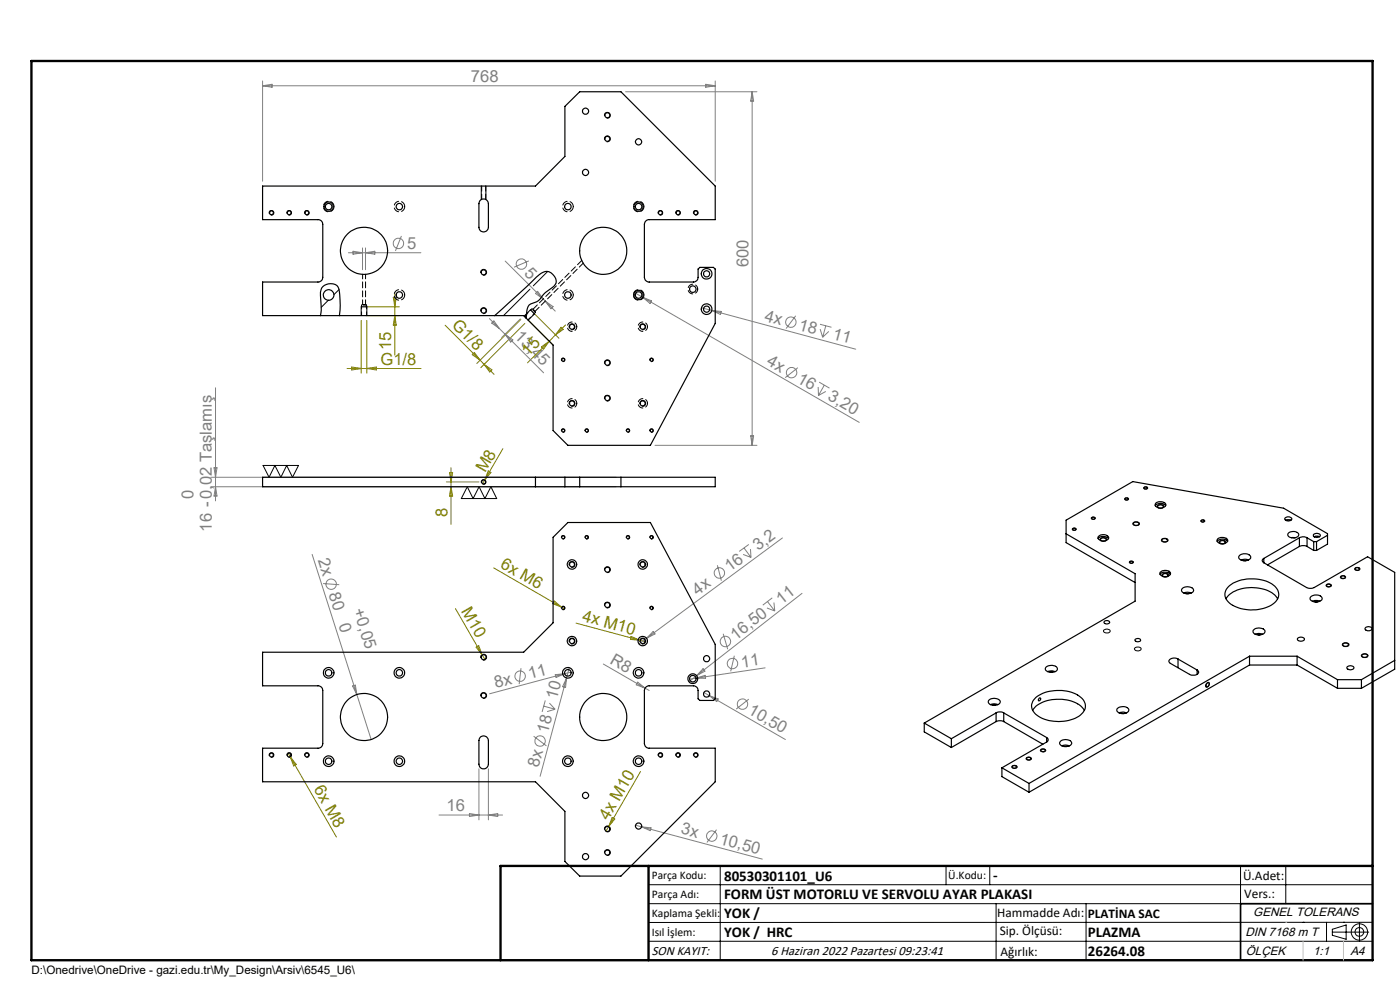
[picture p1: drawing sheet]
<svg xmlns="http://www.w3.org/2000/svg" width="297mm" height="210mm" viewBox="0 0 297 210" stroke-linecap="round" stroke-linejoin="round" font-family="sans-serif">
<g fill="none" stroke="#808080" stroke-width=".21">
<path d="M55.7 17.2v21.2M55.7 18.2h96M55.7 18.2l2-.3v.6zM132.7 19.5h27.9M149.7 17.9l2 .3-2 .3zM151.7 17.2v21.2M159.6 19.5v75M159.6 19.5l.3 1.9h-.7zM73.9 53.6h15.4M74.9 53.3l2 .3-2 .3zM76.9 52.6v4.6M77.5 52.6v4.6"/>
<path d="M77.5 53.6l2-.3v.6zM85.2 50.1l-1.3 3.1M107.2 55.4l8.1 8M112.2 55.3l-3.2 1.4M103.8 67.6l11.5 11.5M104.3 68.5l.5-.4 1.1 1.6zM107.1 70.9l1.7 1.2-.5 .5zM110.4 67.7l-4 3.9M113.6 62.3l.5-.5 1.2 1.6zM115.3 63.4l.4 .5M115.7 63.9l2.1 2.1M115.7 63.9l1.6 1.1-.4 .5z"/>
<path d="M134.6 62.1l1.7 1M136.3 63.1l46 26.5M136.3 63.1l1.9 .7-.3 .6zM148.8 65.3l2.2 .6M151 65.9l30.5 8.2M151 65.9l2 .2-.2 .6zM168.8 67l-2 2.7M169.3 78l-2.7 2.1M174 68.8l2.4 .6M174 69.8l.5 1.7M175.2 69.1l-.7 2.4M175.8 70.3l-1.3 1.2"/>
<path d="M45.4 99.2h.6l-.3 2zM45.7 82.3v23.9M139 94.5h21.6M159.2 92.5h.7l-.3 2zM173.6 82.1v1.8M173.8 81.1l2.2 1.2M174.9 81.7l-1.3 2.2M175.2 83l-1.6 .9M44.7 101.2h86M44.7 103.2h86M45.7 103.2l.3 2h-.6zM66.2 117.6l9.5 29.7"/>
<path d="M152.2 119.9l.8 3.3M157.7 117.6l1.6 .6M157.8 116.2l1.5 2M158.9 115.5l-2.1 1.5M159.2 116.5l.1 1.7M166 114.1l-30.5 22.5M68.5 123.8l3.5 .2M138.6 133.9l.4 .6-1.8 .9zM153.4 134.4l1 3.3M155.8 139.1l-.8 3.3M162.7 129l1.7 .6M162.8 127.6l1.6 2"/>
<path d="M163.8 126.8l-2 1.6M164.2 127.8l.2 1.8M170.1 125.9l-22.3 17.4M74.8 145.5l.6-.2 .3 2zM75.7 147.3l3 9.6M110.5 141.7l-.4 3.4M113.2 156.2l2.7 2M115.3 149.8l2.5 .7M115.7 148.6l-.7 2.4M116.6 149.1l1.2 1.4M117.8 150.5l-1.7 .4M117.8 143.1l2-.2-1.8 .8z"/>
<path d="M119.8 142.9l-15.9 4.3M120.2 143.8l-5.6 20.9M120.2 143.8l-.2 2-.7-.1zM120.8 141.6l-.6 2.2M121.1 142.5l-1.3 .4M128 140.9l8.8 5.1M135.3 144.7l1.5 1.3-1.8-.7zM136.8 146l.9 .5M147.6 143.9l-1.3 .2M147.6 143.9l2-.6 .1 .6zM147.8 143.3l-1.6 1.3M149.2 141.8l.3 .6-1.7 .9z"/>
<path d="M149.3 146.9l1.2 .7M150.5 147.6l16.1 9.3M150.5 147.6l1.9 .7-.4 .5zM158.9 148.3l-2.7 2.1M162.3 141.7l-14.7 2.2M93.1 172.9h13.5M99.6 172.6l2 .3-2 .3zM101.6 163.1v10.8M103.6 163.1v10.8M103.6 172.9l2-.3v.6zM134.8 175l1.3 .4M136.1 175.4l25.6 6.8"/>
<path d="M136.1 175.4l2 .2-.2 .6zM152 176l-2 2.7"/>
<circle cx="84.5" cy="51.6" r="1.09"/>
<circle cx="110.6" cy="56" r="1.11"/>
<circle cx="167.8" cy="68.3" r="1.09"/>
<circle cx="167.9" cy="79.1" r="1.1"/>
<circle cx="70.3" cy="123.9" r="1.1"/>
<circle cx="152.6" cy="121.6" r="1.1"/>
<circle cx="153.9" cy="136.1" r="1.11"/>
<circle cx="110.3" cy="143.4" r="1.1"/>
<circle cx="114.6" cy="157.2" r="1.11"/>
<circle cx="155.4" cy="140.7" r="1.11"/>
<circle cx="157.5" cy="149.4" r="1.11"/>
<circle cx="151" cy="177.4" r="1.1"/>
</g>
<g fill="none" stroke="#000" stroke-width=".21">
<path d="M102.1 39.5v2.8M103.1 39.5v2.8M128.2 29.6a.62 .62 0 0 1 .6-.8 .62 .62 0 0 1 .7 .7 .62 .62 0 0 1-.8 .5M128.2 24.6a.63 .63 0 0 1 .6-.8 .63 .63 0 0 1 .7 .7 .63 .63 0 0 1-.8 .6M57.1 45.3a.51 .51 0 0 1 .5-.7 .51 .51 0 0 1 .5 .6 .51 .51 0 0 1-.6 .4M60.9 45.3a.51 .51 0 0 1 .4-.7 .51 .51 0 0 1 .5 .6 .51 .51 0 0 1-.6 .4M64.6 45.3a.5 .5 0 0 1 .4-.7 .5 .5 0 0 1 .6 .6 .5 .5 0 0 1-.6 .4M102 57.9a.63 .63 0 0 1 .5-.8 .63 .63 0 0 1 .7 .7 .63 .63 0 0 1-.8 .6M116.2 57.6l-3.1 3M139.6 45.3a.51 .51 0 0 1 .4-.7 .51 .51 0 0 1 .6 .6 .51 .51 0 0 1-.7 .4M143.4 45.3a.5 .5 0 0 1 .4-.6 .5 .5 0 0 1 .5 .5 .5 .5 0 0 1-.6 .4M147.1 45.3a.51 .51 0 0 1 .5-.7 .51 .51 0 0 1 .5 .6 .51 .51 0 0 1-.6 .4"/>
<path d="M69.6 63.7l-1.4 1.5M71.9 61.4l-1.1 1.1M76.6 65.1v1.8M77.8 65.1v1.8M102 66.1a.63 .63 0 0 1 .5-.9 .63 .63 0 0 1 .7 .7 .63 .63 0 0 1-.8 .6M112.4 61.3l-5.6 5.6M112.5 65.7l-1.3 1.4M113.4 66.6l-1.4 1.3M119.1 76.4a.38 .38 0 0 1 .3-.5 .38 .38 0 0 1 .4 .4 .38 .38 0 0 1-.4 .4M120.8 69.5a.61 .61 0 0 1 .5-.8 .61 .61 0 0 1 .7 .7 .61 .61 0 0 1-.8 .5M128.2 77.1a.63 .63 0 0 1 .6-.8 .63 .63 0 0 1 .7 .7 .63 .63 0 0 1-.8 .6M135.7 69.5a.61 .61 0 0 1 .6-.8 .61 .61 0 0 1 .7 .7 .61 .61 0 0 1-.8 .5"/>
<path d="M137.9 76.4a.38 .38 0 0 1 .3-.5 .38 .38 0 0 1 .4 .5 .38 .38 0 0 1-.5 .3M55.8 98.7h7.5l-1.2 2.5-1.3-2.5-1.2 2.5-1.3-2.5-1.2 2.5zM119.1 91.4a.37 .37 0 0 1 .3-.5 .37 .37 0 0 1 .4 .4 .37 .37 0 0 1-.4 .4M120.8 85.7a.62 .62 0 0 1 .5-.7 .62 .62 0 0 1 .7 .7 .62 .62 0 0 1-.8 .5M124.1 91.4a.37 .37 0 0 1 .3-.4 .37 .37 0 0 1 .4 .4 .37 .37 0 0 1-.4 .3M128.2 84.6a.62 .62 0 0 1 .6-.8 .62 .62 0 0 1 .7 .7 .62 .62 0 0 1-.8 .5M132.9 91.4a.37 .37 0 0 1 .3-.5 .37 .37 0 0 1 .4 .4 .37 .37 0 0 1-.5 .4M135.7 85.7a.62 .62 0 0 1 .6-.7 .62 .62 0 0 1 .7 .7 .62 .62 0 0 1-.8 .5M137.9 91.4a.37 .37 0 0 1 .3-.4 .37 .37 0 0 1 .4 .4 .37 .37 0 0 1-.5 .3M99.1 103.2l1.3 2.6 1.2-2.6 1.3 2.6 1.2-2.6 1.3 2.6h-7.5zM102.1 102.4a.51 .51 0 0 1 .4-.7 .51 .51 0 0 1 .6 .6 .51 .51 0 0 1-.7 .4M119.1 114.1a.38 .38 0 0 1 .3-.5 .38 .38 0 0 1 .4 .4 .38 .38 0 0 1-.4 .3"/>
<path d="M120.8 119.9a.61 .61 0 0 1 .5-.8 .61 .61 0 0 1 .7 .7 .61 .61 0 0 1-.8 .5M124.1 114.1a.38 .38 0 0 1 .3-.5 .38 .38 0 0 1 .5 .4 .38 .38 0 0 1-.5 .3M132.9 114.1a.38 .38 0 0 1 .3-.5 .38 .38 0 0 1 .4 .4 .38 .38 0 0 1-.5 .3M135.7 119.9a.61 .61 0 0 1 .6-.8 .61 .61 0 0 1 .7 .7 .61 .61 0 0 1-.8 .5M137.9 114.1a.38 .38 0 0 1 .3-.5 .38 .38 0 0 1 .4 .4 .38 .38 0 0 1-.5 .3M227.5 112.1l.4-.1a.31 .31 0 0 1 .4 .1 .31 .31 0 0 1-.1 .4 .31 .31 0 0 1-.4 0l-.3-.2zM231.5 109.8l.4-.1a.32 .32 0 0 1 .4 0 .32 .32 0 0 1 0 .5 .32 .32 0 0 1-.5 0l-.2-.1zM233.4 114.3a.81 .81 0 0 1 1.4 .2 .82 .82 0 0 1-1.4-.1zM238.7 105.7l.3-.1a.3 .3 0 0 1 .4 .1 .3 .3 0 0 1-.1 .4 .3 .3 0 0 1-.4 0l-.3-.1zM239.6 119.2l.4-.2a.3 .3 0 0 1 .4 .1 .3 .3 0 0 1-.1 .4 .3 .3 0 0 1-.4 0l-.2-.1zM240.4 110.9a.8 .8 0 0 1 1.3 .3 .76 .76 0 0 1-.7 .3 .76 .76 0 0 1-.7-.5zM242.6 103.5a.43 .43 0 0 1 .5-.3 .43 .43 0 0 1 .3 .4l-.5 .1z"/>
<path d="M245.6 107.2a.75 .75 0 0 1 1.3 .4 .85 .85 0 0 1-1.4-.2zM246.5 114.3a.73 .73 0 0 1 .8-.1 .73 .73 0 0 1 .5 .6 .84 .84 0 0 1-1.4-.3zM254.8 110.4h.7a.35 .35 0 0 1-.3 .4 .35 .35 0 0 1-.4-.4zM258.7 114.8a.8 .8 0 0 1 1.3 .3 .82 .82 0 0 1-1.4-.1zM102 139.6a.63 .63 0 0 1 .5-.8 .63 .63 0 0 1 .7 .6 .63 .63 0 0 1-.8 .6M119.1 129.1a.37 .37 0 0 1 .3-.5 .37 .37 0 0 1 .4 .4 .37 .37 0 0 1-.4 .3M120.8 136.1a.62 .62 0 0 1 .5-.7 .62 .62 0 0 1 .7 .7 .62 .62 0 0 1-.8 .5M128.2 128.5a.62 .62 0 0 1 .6-.8 .62 .62 0 0 1 .7 .7 .62 .62 0 0 1-.8 .5M128.2 121a.63 .63 0 0 1 .6-.8 .63 .63 0 0 1 .7 .7 .63 .63 0 0 1-.8 .6M135.7 136.1a.62 .62 0 0 1 .6-.7 .62 .62 0 0 1 .7 .7 .62 .62 0 0 1-.8 .5M137.9 129.1a.37 .37 0 0 1 .3-.5 .37 .37 0 0 1 .4 .4 .37 .37 0 0 1-.5 .3M234.1 133.7a.82 .82 0 0 1 1.4 .2 .82 .82 0 0 1-1.4-.1z"/>
<path d="M240.8 137.4a.72 .72 0 0 1 1.2 .4 .83 .83 0 0 1-1.3-.2zM246.6 121.8a.8 .8 0 0 1 1.3 .3 .76 .76 0 0 1-.8 .4 .76 .76 0 0 1-.6-.6zM281.4 124l.5-.1a.38 .38 0 0 1 .6 .3 .38 .38 0 0 1-.6 .3l-.5-.2zM284.4 122.2a.53 .53 0 0 1 .7-.1 .53 .53 0 0 1 .3 .5 .56 .56 0 0 1-.6 .2 .56 .56 0 0 1-.4-.5zM284.8 136.6a.8 .8 0 0 1 1.4 .2 .82 .82 0 0 1-1.4-.1zM287.4 120.5a.58 .58 0 0 1 .6-.2 .58 .58 0 0 1 .5 .5 .59 .59 0 0 1-.6 .2 .59 .59 0 0 1-.5-.4zM288.9 138.9a.77 .77 0 0 1 1.3 .3 .79 .79 0 0 1-1.4-.2zM102 147.7a.62 .62 0 0 1 .5-.8 .62 .62 0 0 1 .7 .6 .62 .62 0 0 1-.8 .6M220.8 159a.62 .62 0 0 1 1 .3 .62 .62 0 0 1-.6 .2 .62 .62 0 0 1-.5-.4zM256 144.9h.1a.33 .33 0 0 1 .5 0 .33 .33 0 0 1-.1 .5l-.1 .1a.37 .37 0 0 1-.5 .3 .37 .37 0 0 1 0-.7zM57.1 160.3a.51 .51 0 0 1 .5-.6 .51 .51 0 0 1 .5 .5 .51 .51 0 0 1-.6 .4M60.9 160.3a.51 .51 0 0 1 .4-.6 .51 .51 0 0 1 .5 .5 .51 .51 0 0 1-.6 .4"/>
<path d="M64.6 160.3a.5 .5 0 0 1 .4-.6 .5 .5 0 0 1 .6 .5 .5 .5 0 0 1-.6 .4M128.2 176a.63 .63 0 0 1 .6-.8 .63 .63 0 0 1 .7 .7 .63 .63 0 0 1-.8 .6M139.6 160.3a.51 .51 0 0 1 .4-.6 .51 .51 0 0 1 .6 .5 .51 .51 0 0 1-.7 .4M143.4 160.3a.5 .5 0 0 1 .4-.6 .5 .5 0 0 1 .5 .5 .5 .5 0 0 1-.6 .4M147.1 160.3a.51 .51 0 0 1 .5-.6 .51 .51 0 0 1 .5 .5 .51 .51 0 0 1-.6 .4M214.7 162.5a.61 .61 0 0 1 .6-.2 .61 .61 0 0 1 .5 .5 .65 .65 0 0 1-1.1-.2zM217.8 160.7l.4-.1a.4 .4 0 0 1 .5 0 .4 .4 0 0 1 0 .6 .4 .4 0 0 1-.5 0h-.2a.28 .28 0 0 1-.3-.2 .28 .28 0 0 1 .1-.3zM128.2 181a.63 .63 0 0 1 .6-.8 .63 .63 0 0 1 .7 .7 .63 .63 0 0 1-.8 .6M137.6 187.7h153.6M137.6 191.7h153.6M137.6 199.7h153.6M152.8 183.7v20"/>
<path d="M200.7 183.7v4M210 183.7v4M211.3 191.7v12M230.4 191.7v12M263.2 183.7v20M272.8 183.7v8M276.4 195.6h.1M281.4 195.6v4.1M282.6 197.7h7.8M282.6 197.1l3-.9v3l-3-.8zM285 195.6h.1M288.4 195.8v3.8"/>
<path d="M291.2 195.6l-153.6 .1"/>
<circle cx="288.4" cy="197.7" r="1.74"/>
<circle cx="288.4" cy="197.7" r=".93"/>
</g>
<g fill="none" stroke="#000" stroke-width=".25">
<path d="M101.8 42.6a1.01 1.01 0 0 1 1.1-.3 1.01 1.01 0 0 1 .7 .9v5a1.01 1.01 0 0 1-1 1 1.01 1.01 0 0 1-1-1v-5zM68 66.9a10.4 10.4 0 0 0 0-4.2 2.16 2.16 0 0 1 1.2-2.3 2.16 2.16 0 0 1 2.5 .5 15.6 15.6 0 0 1 .3 6M76.6 65.1h1.2M105 66.9l9.4-8.7a2.01 2.01 0 0 1 3.5 .9 1.42 1.42 0 0 1-.7 1.9 9.2 9.2 0 0 0-3 2.8l-.9 .4a1.8 1.8 0 0 0-1.6 2.1l-.1 1.2M111.3 67.2l-.2-.3h-55.4v-7.1h11.8a.97 .97 0 0 0 1-1v-11.2a.97 .97 0 0 0-1-1h-11.8v-7.1h57.9l6.2-6.3v-10.6l3.2-3.1h8.7l20 20v7.1h-14a1.02 1.02 0 0 0-1 1v11.2a1.02 1.02 0 0 0 1 1h9.4a.96 .96 0 0 0 1-1v-1.7l.4-.4h2.8l.4 .4v11.5l-13.7 25.9h-17.5l-3.2-3.2v-18.1l-5.7-5.7M111.3 67.2l.3 .3M111.7 66.7l-.4 .5M112.5 65.7l.9 .9M55.7 101.2h96v2h-96zM113.6 101.2v2M119.8 101.2v2M123 101.2v2"/>
<path d="M131.7 101.2v2M226.2 113.2l14.6 8.5v5.8l-44.7 25.9M227.6 112.2a.3 .3 0 0 1 .4-.2 .3 .3 0 0 1 .1 .4l-.3 .1zM231.6 109.8a.39 .39 0 0 1 .7 .2 .36 .36 0 0 1-.4 .2 .36 .36 0 0 1-.3-.4zM233 114.3a1.52 1.52 0 0 1 2.2 0M233 113.8a1.38 1.38 0 0 1 2.2 .3 1.37 1.37 0 0 1-2.3 0zM233.6 114.7a.36 .36 0 0 1-.1-.5 .36 .36 0 0 1 .5-.1 .41 .41 0 0 1 .5 .1 .41 .41 0 0 1 0 .5M238.7 105.8a.31 .31 0 0 1 .4-.2 .31 .31 0 0 1 .2 .4h-.5zM239.7 119.2a.33 .33 0 0 1 .4-.2 .33 .33 0 0 1 .2 .4h-.6zM240.5 110.9a.59 .59 0 0 1 .7-.2 .59 .59 0 0 1 .4 .5 .63 .63 0 0 1-.7 .3 .63 .63 0 0 1-.4-.5zM242.7 103.4a.38 .38 0 0 1 .4-.1 .38 .38 0 0 1 .3 .3 .38 .38 0 0 1-.4 .1 .38 .38 0 0 1-.3-.3zM245.1 107.3a1.49 1.49 0 0 1 2.2 0"/>
<path d="M245.3 106.7a1.37 1.37 0 0 1 2 .4 1.37 1.37 0 0 1-2.3 0zM245.7 107.7a.42 .42 0 0 1 .1-.6 .42 .42 0 0 1 .5 0 .34 .34 0 0 1 .4 .2 .34 .34 0 0 1-.1 .4M246.6 114.4a.63 .63 0 0 1 .6-.2 .63 .63 0 0 1 .5 .5 .67 .67 0 0 1-1.2-.2zM254.8 110.4a.31 .31 0 0 1 .4-.1 .31 .31 0 0 1 .2 .4h-.5zM258.2 114.9a1.45 1.45 0 0 1 2.2 0M258.4 114.3a1.37 1.37 0 0 1 2.1 .4 1.37 1.37 0 0 1-2.3 0zM258.9 115.2h-.1a.42 .42 0 0 1 .1-.5 .42 .42 0 0 1 .5 0l.5 .3-.1 .2M263 117.8a1.69 1.69 0 0 1 2.3 .3 1.25 1.25 0 0 1-1.8 .8 .63 .63 0 0 1-.6-.4 .63 .63 0 0 1 .1-.7zM263.2 118.8l.8-.2 .9 .2M263.8 118.9h.5M268.1 118.5a.47 .47 0 0 0-.3 .4 .47 .47 0 0 0 .3 .5M268.1 119.4l9.1 5.2a1.95 1.95 0 0 0 1.6 0l11.3-6.5 5.8 3.3v20.5l-7.1 4.1"/>
<path d="M268.1 118.5v.9M272.7 109.8a.81 .81 0 0 1 1.3 .4 .91 .91 0 0 1-1.4-.1zM272.7 110.4l.4-.2 .8 .2M273.4 113a1.37 1.37 0 0 1 2.1 .4 1.31 1.31 0 0 1-2.3 0zM274 114.1h.7M275.7 114.1a1.66 1.66 0 0 1 1.6 0M275.7 115.9a1.95 1.95 0 0 1 1.6 0M275.7 114.1l-7.6 4.4M275.7 114.1v1.8M275.7 115.9l-6.8 3.9M277.3 114.1l1.4 .8M277.3 114.1v1.8"/>
<path d="M277.3 115.9l1.4 .9M278.7 113.3a.95 .95 0 0 1 1.4 .3 .86 .86 0 0 1-1.5 0zM278.7 114.9h.6M278.7 114.9v1.9M278.7 116.8h.6M278.8 113.9l.4-.2 .7 .2M279.3 116.8l2.3-1.4v-2.2l-9.3-5.4-32-5.6-14.1 8.1v4.8l14.6 8.5M279.3 114.9v1.9M281.6 113.6l-2.3 1.3M55.7 138.4h55.4l6.2-6.3v-18.1l3.2-3.2h17.5l13.7 25.9v11.5l-.4 .4h-2.8l-.4-.4v-1.7a.96 .96 0 0 0-1-1h-9.4a1.02 1.02 0 0 0-1 1v11.2a1.02 1.02 0 0 0 1 1h14v7.1l-20 20h-8.7l-3.2-3.1v-10.6l-6.2-6.3h-57.9v-7.1h11.8a.97 .97 0 0 0 1-1v-11.2a.97 .97 0 0 0-1-1h-11.8zM234.2 131.9a.59 .59 0 0 1 .7-.3 .59 .59 0 0 1 .4 .6 .61 .61 0 0 1-.6 .2 .61 .61 0 0 1-.5-.5zM240.8 135.6a.69 .69 0 0 1 1.2 .3 .65 .65 0 0 1-.7 .2 .65 .65 0 0 1-.5-.5z"/>
<path d="M246.1 121.8a1.52 1.52 0 0 1 2.2 0M246.1 121.4a1.48 1.48 0 0 1 2.2 .2 1.28 1.28 0 0 1-2.1 .3zM246.7 122.3a.36 .36 0 0 1-.1-.5 .36 .36 0 0 1 .5-.1 .41 .41 0 0 1 .5 0 .41 .41 0 0 1 .1 .6M249.9 139.8a1.3 1.3 0 0 0-1.9 .5l.3 .4 4 2.3a1.3 1.3 0 0 0 2-.5l-.3-.4M249.9 139.8l4.1 2.3M249.9 139.8v1.8M251 124.7a1.56 1.56 0 0 1 2.2 .5 1.54 1.54 0 0 1-2.6 .1zM251.1 125.8a1.87 1.87 0 0 1 1.6 0M251.7 125.9h.5M260.1 127a6.5 6.5 0 0 1 6.5-2.3 5.5 5.5 0 0 1 4.4 2.3M260.6 124.4a8.4 8.4 0 0 1 9.8-.1 2.36 2.36 0 0 1-.7 4.1 8.4 8.4 0 0 1-9.1-.7 2.14 2.14 0 0 1 0-3.3zM265.1 139.2h10.1"/>
<path d="M265.1 139.2l-46.8 27M265.1 139.2v1.9M265.9 133.7a1.68 1.68 0 0 1 2.5 .1 1.26 1.26 0 0 1-1.9 .8l-.6-.4zM266.3 134.5a1.87 1.87 0 0 1 1.6 0M266.9 134.7h.4M275.2 139.2l8.5 5M275.2 139.2v1.9M275.2 135.5a.91 .91 0 0 1 1.5 .1 .81 .81 0 0 1-.8 .4 .81 .81 0 0 1-.7-.5zM278.1 126.6a1.59 1.59 0 0 1 2.4 .4 1.57 1.57 0 0 1-2.4 .3l-.2-.4zM278.4 127.5l.5-.1 1.1 .1M279 127.7h.4M281.5 124a.47 .47 0 0 1 .8 .3 .42 .42 0 0 1-.5 .2 .42 .42 0 0 1-.3-.5z"/>
<path d="M284.6 122.3a.45 .45 0 0 1 .4-.1 .45 .45 0 0 1 .3 .4 .42 .42 0 0 1-.5 .2 .42 .42 0 0 1-.2-.5zM284.9 136.6a.63 .63 0 0 1 .7-.2 .63 .63 0 0 1 .4 .5 .69 .69 0 0 1-1.1-.2zM287.6 120.5a.45 .45 0 0 1 .5-.1 .45 .45 0 0 1 .3 .4 .42 .42 0 0 1-.6 .2 .42 .42 0 0 1-.2-.5zM289 138.9a.6 .6 0 0 1 .6-.2 .6 .6 0 0 1 .5 .5 .66 .66 0 0 1-1.2-.2zM289.7 133.2a.82 .82 0 0 1 1.3 .3 .81 .81 0 0 1-.7 .3 .81 .81 0 0 1-.7-.5zM102 156.3a1.04 1.04 0 0 1 1.6 .8v5a1.01 1.01 0 0 1-1 1 1.01 1.01 0 0 1-1-1v-5zM196.1 153.4l5.7 3.3M196.1 153.4v1.8l5.7 3.4M201.8 156.7v1.9M209.8 148.5a1.73 1.73 0 0 1 2.4 .3 1.37 1.37 0 0 1-2.1 .7l-.4-.4zM210.1 149.5a1.87 1.87 0 0 1 1.6 0M210.7 149.6h.4"/>
<path d="M211.3 151.2a1.66 1.66 0 0 1 1.6 0M211.3 153.1a1.95 1.95 0 0 1 1.6 0M211.3 151.2l-9.5 5.5M211.3 151.2v1.9M211.3 153.1l-9.5 5.5M212.9 151.2l9.1 5.2M212.9 151.2v1.9M212.9 153.1l8.3 4.8M219.1 150.7a6.1 6.1 0 0 1 5.7-2.4 5.9 5.9 0 0 1 5.2 2.4M219.7 147.9a8.5 8.5 0 0 1 9.6 0 2.32 2.32 0 0 1-.4 4 8.6 8.6 0 0 1-9.2-.4 2.21 2.21 0 0 1 0-3.6zM220.5 148.1l.1-.1a.31 .31 0 0 1 .1 .5 .31 .31 0 0 1-.4 0zM220.9 159a.45 .45 0 0 1 .5-.1 .45 .45 0 0 1 .3 .4 .42 .42 0 0 1-.5 .2 .42 .42 0 0 1-.3-.5z"/>
<path d="M221.9 141.5a1.68 1.68 0 0 1 2.4 .2 1.12 1.12 0 0 1-1.6 .9 .71 .71 0 0 1-.8-.3 .71 .71 0 0 1 0-.8zM222 156.4a.52 .52 0 0 1 .4 .5 .52 .52 0 0 1-.4 .5M222 157.4l-9.5 5.5M222 156.4v1M222.3 142.5a1.87 1.87 0 0 1 1.5 0M222.8 142.6h.5M225.1 157.1a1.56 1.56 0 0 1 2.3 .5 1.54 1.54 0 0 1-2.6 .1zM225.3 158.2a1.87 1.87 0 0 1 1.6 0M225.8 158.4h.5M237.1 150.2a1.69 1.69 0 0 1 2.4 .3 1.25 1.25 0 0 1-1.9 .8 .63 .63 0 0 1-.6-.4 .63 .63 0 0 1 .1-.7zM237.4 151.2a1.95 1.95 0 0 1 1.6 0M238 151.4h.4"/>
<path d="M254 142.1v.9M256.1 144.9l.1-.1a.44 .44 0 0 1 .3 .6 .44 .44 0 0 1-.5 .3l-.2-.4zM265.1 141.1l-46.8 27M265.1 141.1h10.1M275.2 141.1l8.5 4.9M283.7 144.2h5.1M283.7 144.2v1.8M283.7 146h5.1M285.8 141.4a.99 .99 0 0 1 1.4 .2 .86 .86 0 0 1-1.5 0zM288.8 144.2v1.8M295.9 140.1l-7.1 4.1M212.5 162.9l5.8 3.3"/>
<path d="M212.5 162.9v1.8l5.8 3.4M214.8 162.5a.54 .54 0 0 1 .9 .2 .48 .48 0 0 1-.5 .3 .48 .48 0 0 1-.4-.4zM217.9 160.8a.45 .45 0 0 1 .5-.2 .45 .45 0 0 1 .3 .5 .42 .42 0 0 1-.6 .1 .42 .42 0 0 1-.2-.4zM218.3 166.2v1.9M106.2 203.7h185"/>
<circle cx="124.2" cy="23.6" r=".64"/>
<circle cx="124.2" cy="36.6" r=".64"/>
<circle cx="128.8" cy="29.4" r=".54"/>
<circle cx="128.9" cy="24.5" r=".55"/>
<circle cx="135.5" cy="30.1" r=".66"/>
<circle cx="57.6" cy="45.1" r=".4"/>
<circle cx="61.3" cy="45.1" r=".42"/>
<circle cx="65.1" cy="45.1" r=".4"/>
<circle cx="69.7" cy="43.8" r="1"/>
<circle cx="69.7" cy="43.8" r=".69"/>
<circle cx="77.2" cy="53.2" r="5"/>
<circle cx="84.7" cy="43.8" r=".69"/>
<circle cx="102.6" cy="57.8" r=".54"/>
<circle cx="120.5" cy="43.8" r=".7"/>
<circle cx="128" cy="53.2" r="5"/>
<circle cx="135.5" cy="43.8" r="1"/>
<circle cx="135.5" cy="43.8" r=".69"/>
<circle cx="140.1" cy="45.1" r=".4"/>
<circle cx="143.8" cy="45.1" r=".4"/>
<circle cx="147.6" cy="45.1" r=".41"/>
<circle cx="149.9" cy="58.1" r="1.13"/>
<circle cx="149.9" cy="58.1" r=".66"/>
<circle cx="69.7" cy="62.6" r="1.12"/>
<circle cx="84.7" cy="62.6" r=".69"/>
<circle cx="102.6" cy="65.9" r=".54"/>
<circle cx="119.5" cy="76.3" r=".31"/>
<circle cx="120.5" cy="62.6" r=".69"/>
<circle cx="121.3" cy="69.3" r=".52"/>
<circle cx="128.8" cy="77" r=".54"/>
<circle cx="135.5" cy="62.6" r="1"/>
<circle cx="135.5" cy="62.6" r=".69"/>
<circle cx="136.3" cy="69.3" r=".52"/>
<circle cx="138.2" cy="76.3" r=".31"/>
<circle cx="147" cy="61.3" r=".69"/>
<circle cx="149.9" cy="65.6" r="1.13"/>
<circle cx="149.9" cy="65.6" r=".66"/>
<circle cx="119.5" cy="91.3" r=".31"/>
<circle cx="121.3" cy="85.6" r=".52"/>
<circle cx="124.5" cy="91.3" r=".32"/>
<circle cx="128.8" cy="84.4" r=".54"/>
<circle cx="133.2" cy="91.3" r=".32"/>
<circle cx="136.3" cy="85.6" r=".52"/>
<circle cx="138.2" cy="91.3" r=".31"/>
<circle cx="102.6" cy="102.2" r=".42"/>
<circle cx="119.5" cy="114" r=".31"/>
<circle cx="121.3" cy="119.7" r="1"/>
<circle cx="121.3" cy="119.7" r=".54"/>
<circle cx="124.5" cy="114" r=".31"/>
<circle cx="133.2" cy="114" r=".31"/>
<circle cx="136.3" cy="119.7" r="1"/>
<circle cx="136.3" cy="119.7" r=".54"/>
<circle cx="138.2" cy="114" r=".31"/>
<circle cx="102.6" cy="139.4" r=".54"/>
<circle cx="119.5" cy="129" r=".31"/>
<circle cx="121.3" cy="136" r=".54"/>
<circle cx="121.4" cy="136" r=".99"/>
<circle cx="128.8" cy="128.3" r=".52"/>
<circle cx="128.8" cy="120.9" r=".52"/>
<circle cx="136.3" cy="136" r=".54"/>
<circle cx="136.3" cy="136" r=".99"/>
<circle cx="138.2" cy="129" r=".31"/>
<circle cx="149.9" cy="139.7" r=".66"/>
<circle cx="69.7" cy="142.7" r="1.12"/>
<circle cx="69.7" cy="142.7" r=".69"/>
<circle cx="77.2" cy="152.1" r="5"/>
<circle cx="84.7" cy="142.7" r="1.12"/>
<circle cx="84.7" cy="142.7" r=".69"/>
<circle cx="102.6" cy="147.5" r=".54"/>
<circle cx="120.5" cy="142.7" r=".69"/>
<circle cx="120.5" cy="142.7" r="1.13"/>
<circle cx="128" cy="152.1" r="5"/>
<circle cx="135.5" cy="142.7" r="1.12"/>
<circle cx="135.5" cy="142.7" r=".7"/>
<circle cx="147" cy="144" r="1.04"/>
<circle cx="147" cy="144" r=".7"/>
<circle cx="149.9" cy="147.2" r=".67"/>
<circle cx="57.6" cy="160.2" r=".4"/>
<circle cx="61.3" cy="160.2" r=".4"/>
<circle cx="65.1" cy="160.2" r=".41"/>
<circle cx="69.7" cy="161.5" r="1.12"/>
<circle cx="69.7" cy="161.5" r=".69"/>
<circle cx="84.7" cy="161.5" r="1.12"/>
<circle cx="84.7" cy="161.5" r=".69"/>
<circle cx="120.5" cy="161.5" r=".69"/>
<circle cx="120.5" cy="161.5" r="1.13"/>
<circle cx="124.2" cy="168.7" r=".64"/>
<circle cx="128.8" cy="175.9" r=".52"/>
<circle cx="135.5" cy="175.2" r=".66"/>
<circle cx="135.5" cy="161.5" r="1.12"/>
<circle cx="135.5" cy="161.5" r=".7"/>
<circle cx="140.1" cy="160.2" r=".41"/>
<circle cx="143.8" cy="160.2" r=".4"/>
<circle cx="147.6" cy="160.2" r=".4"/>
<circle cx="124.2" cy="181.7" r=".64"/>
<circle cx="128.8" cy="180.9" r=".52"/>
</g>
<path d="M291.2 191.7h-28v12" fill="none" stroke="#000" stroke-width=".35"/>
<path d="M6.7 12.9h284.5v190.8h-284.5zM137.6 183.7v20M291.2 183.7h-185v20" fill="none" stroke="#000" stroke-width=".5"/>
<path d="M272.8 195.6h.1M276.4 199.7v4M285 199.7v4" fill="none" stroke="#c0c0c0" stroke-width=".21"/>
<g fill="none" stroke="#808000" stroke-width=".21">
<path d="M73.6 78.2h15.7M74.6 77.8l2 .4-2 .3zM76.6 68v11.2M77.6 66.9h7.1M77.6 65.1h7.1M77.8 68v11.2M77.8 78.2l2-.4v.7zM83.4 63.1h.7l-.4 2zM83.7 62.1v13.2M83.7 66.9l.4 2.1h-.7zM94.4 69l7.4 7.4M100.2 75.2l.4-.4 1.2 1.6z"/>
<path d="M101.8 76.4l.9 .9M102.7 77.3l2.1 2.1M102.7 77.3l1.7 1.1-.5 .5zM110.5 67.8l-9.4 9.3M111.3 68.6l-9.3 9.4M111.9 67.8l5.3 5.3M113.2 66.4l5.4 5.3M114.9 73.6l1.6-1.2-1.2 1.6zM116.5 72.4l-4.6 4.6M117.8 71l-1.3 1.4M119 69.4l.5 .5-1.7 1.1zM120 68.9l-2.2 2.1"/>
<path d="M95.7 99.2v12.1M103.6 99.9l.5 .4-1.3 1.5zM106.7 95.2l-3.9 6.6M94.7 102.2h6.9M95.4 100.3h.6l-.3 1.9zM95.7 103.2l.3 2h-.6zM102.8 101.8l-.5 .9M96.6 129.1l5.7 9.8M101 137.3l.6-.3 .7 1.9zM102.3 138.9l.6 1M104.7 120.5l14.4 8.3M117.6 127.5l1.5 1.3-1.8-.8z"/>
<path d="M119.1 128.8l.7 .3M122.2 132.2l13.5 3.6M133.9 135l1.8 .8-2-.2zM135.7 135.8l1.2 .3M61.1 159.7l.5 .9M61.6 160.6l9.8 16.9M61.6 160.6l1.3 1.6-.6 .3zM129.9 173.4l.5 .3-1.2 1.6zM135.9 163.6l-7.4 12.8"/>
</g>
<path d="M76.7 64.7v2.2M77.8 64.7h-1.1M77.8 66.9v-2.2M112 67.8l1.6-1.5M113.6 66.3l-.8-.8" fill="none" stroke="#000" stroke-width=".21" stroke-dasharray="1.3 .6" stroke-dashoffset=".5"/>
<g fill="none" stroke="#000" stroke-width=".21" stroke-dasharray="1.3 .6">
<path d="M70.9 43.8a1.13 1.13 0 0 1-1.7 1 1.13 1.13 0 0 1-.2-1.9 1.13 1.13 0 0 1 1.8 .7l.1 .2M85.9 43.8a1.13 1.13 0 0 1-1.7 1 1.13 1.13 0 0 1-.2-1.9 1.13 1.13 0 0 1 1.8 .7l.1 .2M121.6 43.8a1.13 1.13 0 0 1-1.6 1 1.13 1.13 0 0 1-.2-1.9 1.13 1.13 0 0 1 1.8 .7v.2M123.4 55.2l-10.3 10.4M136.6 43.8a1.13 1.13 0 0 1-1.6 1 1.13 1.13 0 0 1-.2-1.9 1.13 1.13 0 0 1 1.8 .7v.2M76.9 64.6l-.2 .1M77.5 64.6h-.6M77.8 64.7l-.3-.1M85.9 62.6a1.13 1.13 0 0 1-1.7 1 1.13 1.13 0 0 1-.2-1.9 1.13 1.13 0 0 1 1.8 .6l.1 .3M111.7 66.6v.1M113.1 65.6l-.3-.1M113.5 66l-.4-.4"/>
<path d="M113.6 66.3l-.1-.3M121.6 62.6a1.13 1.13 0 0 1-1.6 1 1.13 1.13 0 0 1-.2-1.9 1.13 1.13 0 0 1 1.8 .6v.3M136.6 62.6a1.13 1.13 0 0 1-1.6 1 1.13 1.13 0 0 1-.2-1.9 1.13 1.13 0 0 1 1.8 .6v.3"/>
</g>
<path d="M76.9 58.2v6.4M77.5 64.6v-6.4M148 61.3a1.03 1.03 0 0 1-1.5 .9 1.03 1.03 0 0 1-.1-1.7 1.03 1.03 0 0 1 1.6 .6v.2" fill="none" stroke="#000" stroke-width=".21" stroke-dasharray="1.3 .6" stroke-dashoffset=".3"/>
<path d="M122.4 69.3a1 1 0 0 1-1.5 .9 1 1 0 0 1-.2-1.7 1 1 0 0 1 1.6 .6l.1 .2M137.4 69.3a1 1 0 0 1-1.5 .9 1 1 0 0 1-.2-1.7 1 1 0 0 1 1.6 .6l.1 .2M122.4 85.6a1 1 0 0 1-1.5 .8 1 1 0 0 1-.2-1.6 1 1 0 0 1 1.6 .5l.1 .3M137.4 85.6a1 1 0 0 1-1.5 .8 1 1 0 0 1-.2-1.6 1 1 0 0 1 1.6 .5l.1 .3" fill="none" stroke="#000" stroke-width=".21" stroke-dasharray="1.3 .6" stroke-dashoffset=".4"/>
<path d="M112.8 65.5l-1.1 1.1" fill="none" stroke="#000" stroke-width=".21" stroke-dasharray="1.3 .6" stroke-dashoffset=".8"/>
<path d="M102.2 39.4v2.9M103 42.3v-2.9" fill="none" stroke="#000" stroke-width=".21" stroke-dasharray="1.3 .6" stroke-dashoffset=".2"/>
<path d="M113.5 66l10.2-10.2" fill="none" stroke="#000" stroke-width=".21" stroke-dasharray="1.3 .6" stroke-dashoffset=".1"/>
<g font-size="3.5" fill="#808080">
<text x="99.9" y="17.4">768</text>
<text x="86.4" y="52.8">5</text>
<text x="111.1" y="58.1" transform="rotate(45 111.1 58.1)">5</text>
<text x="158.8" y="56.6" transform="rotate(-90 158.8 56.6)">600</text>
<text x="109" y="71.6" transform="rotate(45 109 71.6)">13,45</text>
<text x="162" y="68" transform="rotate(15 162 68)">4x</text>
<text x="169.2" y="69.9" transform="rotate(15 169.2 69.9)">18</text>
<text x="176.5" y="71.9" transform="rotate(15 176.5 71.9)">11</text>
<text x="162.5" y="77.2" transform="rotate(30 162.5 77.2)">4x</text>
<text x="168.9" y="81" transform="rotate(30 168.9 81)">16</text>
<text x="175.4" y="84.7" transform="rotate(30 175.4 84.7)">3,20</text>
<text x="41" y="105.9" transform="rotate(-90 41 105.9)">0</text>
<text x="44.9" y="112.8" transform="rotate(-90 44.9 112.8)">16 -0,02 Taşlamış</text>
<text x="67.4" y="118.9" transform="rotate(72 67.4 118.9)">2x</text>
<text x="160.8" y="117" transform="rotate(-36 160.8 117)">3,2</text>
<text x="69.7" y="126" transform="rotate(72 69.7 126)">80</text>
<text x="154.8" y="121.4" transform="rotate(-36 154.8 121.4)">16</text>
<text x="74.9" y="129.4" transform="rotate(72 74.9 129.4)">+0,05</text>
<text x="148" y="126.4" transform="rotate(-36 148 126.4)">4x</text>
<text x="165.8" y="128.3" transform="rotate(-38 165.8 128.3)">11</text>
<text x="71.8" y="132.6" transform="rotate(72 71.8 132.6)">0</text>
<text x="156.1" y="135.9" transform="rotate(-38 156.1 135.9)">16,50</text>
<text x="129.2" y="140.7" transform="rotate(30 129.2 140.7)">R8</text>
<text x="157.4" y="141.6" transform="rotate(-8 157.4 141.6)">11</text>
<text x="105.2" y="146" transform="rotate(-15 105.2 146)">8x</text>
<text x="112.4" y="144.1" transform="rotate(-15 112.4 144.1)">11</text>
<text x="118.1" y="148.5" transform="rotate(-75 118.1 148.5)">10</text>
<text x="116.2" y="155.7" transform="rotate(-75 116.2 155.7)">18</text>
<text x="158.5" y="151.3" transform="rotate(30 158.5 151.3)">10,50</text>
<text x="114.3" y="162.9" transform="rotate(-75 114.3 162.9)">8x</text>
<text x="94.8" y="172.1">16</text>
<text x="144.3" y="176.8" transform="rotate(15 144.3 176.8)">3x</text>
<text x="152.5" y="178.9" transform="rotate(15 152.5 178.9)">10,50</text>
</g>
<g font-size="3.5" fill="#808000">
<text x="95.7" y="69.1" transform="rotate(45 95.7 69.1)">G1/8</text>
<text x="80.7" y="77.4">G1/8</text>
<text x="83" y="74.3" transform="rotate(-90 83 74.3)">15</text>
<text x="112.1" y="75.7" transform="rotate(-45 112.1 75.7)">15</text>
<text x="102.9" y="100.4" transform="rotate(-60 102.9 100.4)">M8</text>
<text x="94.9" y="109.7" transform="rotate(-90 94.9 109.7)">8</text>
<text x="106" y="120.3" transform="rotate(30 106 120.3)">6x M6</text>
<text x="97.8" y="129.6" transform="rotate(60 97.8 129.6)">M10</text>
<text x="123.4" y="131.7" transform="rotate(15 123.4 131.7)">4x M10</text>
<text x="66.5" y="167.5" transform="rotate(60 66.5 167.5)">6x M8</text>
<text x="129" y="174.1" transform="rotate(-60 129 174.1)">4x M10</text>
</g>
<g font-size="3.2">
<text x="153.6" y="186.8">80530301101_U6</text>
<text x="153.6" y="190.8">FORM ÜST MOTORLU VE SERVOLU AYAR PLAKASI</text>
<text x="210.7" y="186.6">-</text>
<text x="153.6" y="194.8">YOK /</text>
<text x="153.6" y="198.8">YOK / HRC</text>
<text x="230.8" y="198.7">PLAZMA</text>
<text x="230.8" y="202.8">26264.08</text>
</g>
<g font-size="2.8">
<text x="263.7" y="186.7">Ü.Adet:</text>
<text x="263.9" y="190.5">Vers.:</text>
<text x="211.5" y="194.5">Hammadde Adı:</text>
<text x="230.8" y="194.7">PLATİNA SAC</text>
<text x="138.3" y="202.6">SON KAYIT:</text>
<text x="163.6" y="202.6">6 Haziran 2022 Pazartesi 09:23:41</text>
<text x="212.1" y="198.4">Sip. Ölçüsü:</text>
<text x="212.2" y="202.7">Ağırlık:</text>
</g>
<g font-size="2.6">
<text x="265.9" y="194.4">GENEL TOLERANS</text>
<text x="264.2" y="198.5">DIN 7168 m T</text>
<text x="264.3" y="202.6">ÖLÇEK</text>
<text x="278.5" y="202.6">1:1</text>
<text x="286.5" y="202.6">A4</text>
</g>
<g font-size="2.5">
<text x="138.3" y="186.4">Parça Kodu:</text>
<text x="138.3" y="190.5">Parça Adı:</text>
<text x="201.2" y="186.5">Ü.Kodu:</text>
<text x="138.3" y="194.5">Kaplama Şekli:</text>
<text x="138.3" y="198.6">Isıl İşlem:</text>
<text x="6.7" y="206.7">D:\Onedrive\OneDrive - gazi.edu.tr\My_Design\Arsiv\6545_U6\</text>
</g>
</svg>
